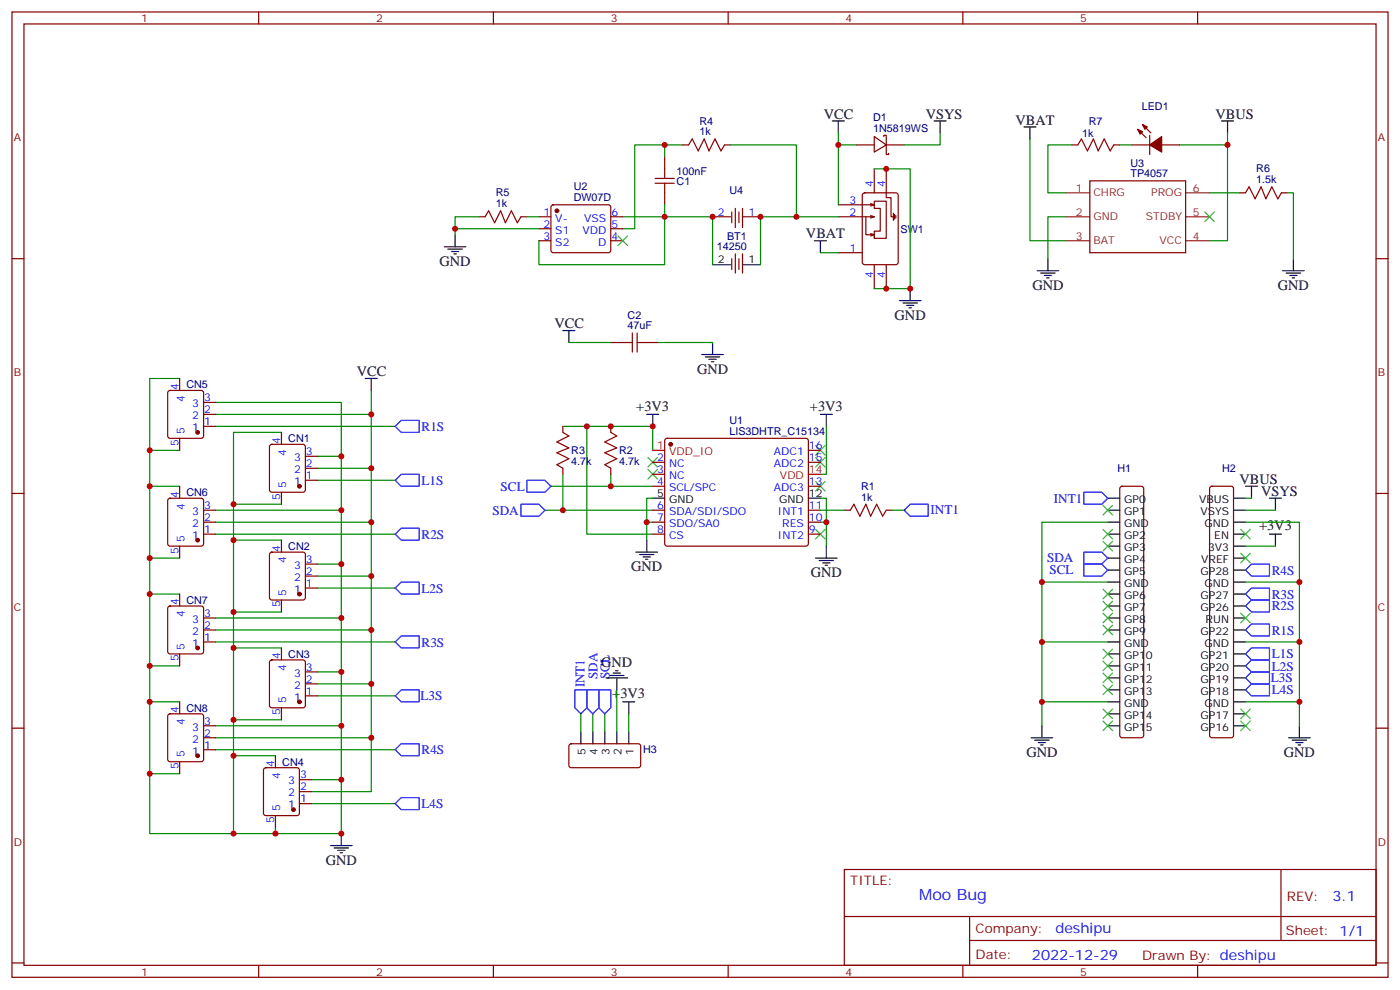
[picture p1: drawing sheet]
<svg xmlns="http://www.w3.org/2000/svg" width="412mm" height="292mm" viewBox="0 0 412 292" stroke-linecap="round" stroke-linejoin="round" font-family="sans-serif">
<g fill="none" stroke="#870000" stroke-width=".35">
<path d="M3.5 3.5h405.4v284.4h-405.4zM7.1 7.1h398.2v277.2h-398.2zM76.2 3.5v3.6M145.3 3.5v3.6M214.5 3.5v3.6M283.6 3.5v3.6M352.8 3.5v3.6M335.1 38.1l2.5 2.5M336.5 36.7l2.5 2.5M338.7 39.9v5.6M193 52.6h5.6M193 54h5.6"/>
<path d="M195.8 46.2v6.4M195.8 54v6.3M201.1 42.7h1.7l1.1-1.8 1.8 3.5 1.7-3.5 1.4 3.5 1.8-3.5 1.8 3.5 1-1.7h1.8M252.2 42.7h5.3M254.2 57l.5-.2h9.2l.6 .4 .1 20.1-.5 .6-9.4 .1-.6-.5-.1-20zM256.5 60l1 .3h-10.6M257.5 40.2l3.6 2.5-3.6 2.1zM257.5 59.3h3.6v10.9h-3.6v-2.1h1.8v-6.7h-1.8zM257.5 49.7v7.1M260.3 40.2v-.3h.8v2.8M261.1 49.7v8.5h1.4v5.7h.7M261.1 42.7v2.8h.7v-.3"/>
<path d="M261.1 42.7h5.2M315.7 42.7h1.8l1.1-1.8 1.7 3.5 1.8-3.5 1.4 3.5 1.8-3.5 1.7 3.5 1.1-1.7h1.7M321 53.3h28.2v21.1h-28.2zM333.4 42.7h5.3M342.2 42.7h5.3M365.1 56.8h1.8l1-1.8 1.8 3.6 1.8-3.6 1.4 3.6 1.7-3.6 1.8 3.6 1.1-1.8h1.7M3.5 76.2h3.6M141.1 63.9h1.8l1-1.8 1.8 3.5 1.8-3.5 1.4 3.5 1.7-3.5 1.8 3.5 1.1-1.7h1.7M158.7 63.9h3.6M158.7 67.4h3.6M158.7 70.9h3.6M162.5 60.5l.5-.2h16.2l.5 .2 .2 .5v12.7l-.2 .5-.5 .2h-16.2l-.5-.2-.2-.5v-12.7z"/>
<path d="M179.9 63.9h3.5M179.9 67.4h3.5M179.9 70.9h3.5M209.9 63.9h5.3M215.5 62.4v3.2M215.5 76.2v3.2M216.6 61.4v5.6M216.6 74.8v5.6M217.7 62.4v3.2M217.7 76.2v3.2M218.7 63.9h5.3M218.7 61.4v5.6"/>
<path d="M218.7 74.8v5.6M246.9 63.9h10.6M246.9 74.4h7.1M255.1 63.9v5.2h2.4l-1-.3M256.5 63.5l1 .4M257.5 78v7M257.5 69.1l-1 .4M257.5 60.3l-1 .4M257.5 63.9l-1 .3M261.1 78v7M263.2 62.8v2.1M263.5 63.1v1.5"/>
<path d="M263.9 63.5v.7M405.3 76.2h3.6M186.3 98.1v5.6M187.7 98.1v5.6M49.6 115.2l.5-.2h9.2l.5 .2 .2 .5v12.7l-.3 .5-.4 .2h-9.2l-.5-.2-.2-.5v-12.7zM52.9 111.5v3.5M60 118.5h3.5M179.9 100.9h6.4M187.7 100.9h6.3M52.9 129.1v3.5M60 122.1h3.5M60 125.6h3.5"/>
<path d="M79.6 131.1l.5-.2h9.2l.5 .2 .2 .5v12.7l-.3 .5-.4 .2h-9.2l-.5-.2-.2-.5v-12.7zM82.9 127.4v3.5M90 134.4h3.5M90 137.9h3.5M165.8 125.6v1.8l1.8 1-3.6 1.8 3.6 1.7-3.6 1.4 3.6 1.8-3.6 1.8 1.8 1v1.8M179.9 125.6v1.8l1.8 1-3.5 1.8 3.5 1.7-3.5 1.4 3.5 1.8-3.5 1.8 1.7 1v1.8M192.3 136.2h3.5M192.3 139.7h3.5M196 129.3l.5-.2h40.9l.5 .2 .2 .5v30.6l-.7 .5-41.2-.1-.4-.6v-30.4zM238.1 136.2h3.6M238.1 132.6h3.6M3.5 145.3h3.6"/>
<path d="M49.6 147l.5-.2h9.2l.5 .2 .2 .5v12.7l-.3 .5-.4 .2h-9.2l-.5-.3-.2-.4v-12.7zM52.9 143.2v3.6M60 150.3h3.5M60 153.8h3.5M60 157.3h3.5M82.9 145v3.5M82.9 159.1v3.5M90 141.5h3.5M192.3 143.2h3.5M192.3 150.3h3.5M192.3 153.8h3.5M192.3 157.3h3.5"/>
<path d="M238.1 143.2h3.6M238.1 150.3h3.6M238.1 153.8h3.6M238.1 157.3h3.6M248.7 150.3h1.8l1-1.8 1.8 3.5 1.8-3.5 1.4 3.5 1.7-3.5 1.8 3.5 1.1-1.7h1.7M330.1 143.4l.5-.2h5.6l.5 .2 .2 .5v72.7l-.2 .5-.5 .2h-5.6l-.5-.2-.3-.5v-72.7zM356.5 143.4l.5-.2h5.7l.5 .2 .2 .5v72.7l-.3 .5-.4 .2h-5.7l-.5-.2-.2-.5v-72.7zM405.3 145.3h3.6M49.6 178.7l.5-.2h9.2l.5 .2 .2 .5v12.7l-.3 .5-.4 .2h-9.2l-.5-.2-.2-.5v-12.7zM52.9 160.9v3.5M52.9 175v3.5M79.6 162.8l.5-.2h9.2l.5 .2 .2 .5v12.7l-.3 .5-.4 .2h-9.2l-.5-.2-.2-.5v-12.7z"/>
<path d="M82.9 176.7v3.6M90 166.2h3.5M90 169.7h3.5M90 173.2h3.5M52.9 192.6v3.5M60 182h3.5M60 185.6h3.5M60 189.1h3.5M79.6 194.6l.5-.2h9.2l.5 .2 .2 .5v12.7l-.3 .5-.4 .2h-9.2l-.5-.2-.2-.5v-12.7zM82.9 190.9v3.5M90 197.9h3.5M3.5 214.5h3.6"/>
<path d="M49.6 210.5l.5-.2h9.2l.5 .2 .2 .5v12.7l-.3 .5-.4 .2h-9.2l-.5-.3-.2-.4v-12.7zM52.9 206.7v3.6M60 213.8h3.5M60 217.3h3.5M82.9 208.5v3.5M90 201.4h3.5M90 205h3.5M167.8 219.3l.5-.2h20l.4 .7v5.9l-.7 .4h-20l-.4-.7v-5.6zM405.3 214.5h3.6M52.9 224.4v3.5M60 220.8h3.5M77.8 226.3l.5-.2h9.2l.5 .2 .2 .5v12.7l-.2 .5-.5 .2h-9.2l-.5-.2-.2-.5v-12.7z"/>
<path d="M81.1 222.6v3.5M88.2 229.7h3.5M88.2 233.2h3.5M88.2 236.7h3.5M81.1 240.2v3.6M248.7 256.1h156.6v28.2h-156.6zM377.3 256.1v20.9M248.7 270h156.5M285.6 277h119.6M285.6 270v14.1M3.5 283.6h3.6M76.2 284.3v3.6"/>
<path d="M145.3 284.3v3.6M214.5 284.3v3.6M283.6 284.3v3.6M352.8 284.3v3.6M405.3 283.6h3.6"/>
</g>
<g fill="none" stroke="#008700" stroke-width=".35">
<path d="M246.9 39.2v3.5h5.3M276.9 39.2v3.5h-10.6M361.6 39.2v3.5M195.8 42.7v3.5M201.1 42.7h-14.1v24.7h-3.6M215.2 42.7h19.4v21.2h12.3M246.9 42.7v17.6M257.5 49.7h10.6v35.3h-10.6M303.4 40.9v30h10.6M315.7 42.7h-7v14.1h5.3M329.8 42.7h3.6M347.5 42.7h14.1v28.2h-5.3"/>
<path d="M356.3 56.8h8.8M379.2 56.8h1.8v19.4M141.1 63.9h-7v3.5M155.2 63.9h3.5M158.7 67.4h-24.6v1.7M183.4 63.9h12.4M195.8 63.9v14.1h-37.1v-7.1M195.8 63.9h14.1v14.1M195.8 60.3v3.6M234.6 63.9h-10.6v14.1M241.7 74.4h5.2M314 63.9h-5.3v12.3"/>
<path d="M52.9 111.5h-8.8v134h56.4v-127h-37M109.4 115v118.2h-17.7M167.6 100.9h12.3M194 100.9h15.9M44.1 132.6h8.8M63.5 125.6h52.9M63.5 122.1h45.9M82.9 127.4h-14.1v95.2M93.5 137.9h15.9M93.5 134.4h7M165.8 125.6h26.5v7M165.8 139.7v10.6"/>
<path d="M172.9 125.6v31.7h19.4M179.9 139.7v3.5M243.4 125.6v14.1h-1.7M44.1 143.2h8.8M63.5 157.3h52.9M63.5 153.8h45.9M63.5 150.3h37M68.8 159.1h14.1M68.8 148.5h14.1M93.5 141.5h22.9M160.5 150.3h31.8M162.3 143.2h30"/>
<path d="M190.5 153.8h1.8M192.3 146.8h-1.8v12.3M241.7 146.8h1.7v14.1M241.7 153.8h1.7M241.7 150.3h7M262.8 150.3h3.5M326.3 153.8h-19.4v52.9M366.9 153.8h15.9v60M366.9 150.3h8.8M366.9 146.8h1.8M44.1 175h8.8M44.1 164.4h8.8"/>
<path d="M93.5 173.2h22.9M93.5 169.7h15.9M93.5 166.2h7M306.9 171.4h19.4M366.9 171.4h15.9M366.9 160.9h8.8M44.1 196.1h8.8M63.5 189.1h52.9M63.5 185.6h45.9M63.5 182h37M68.8 190.9h14.1M68.8 180.3h14.1"/>
<path d="M93.5 197.9h7M306.9 189.1h19.4M366.9 189.1h15.9M44.1 206.7h8.8M63.5 217.3h45.9M63.5 213.8h37M68.8 212h14.1M93.5 205h22.9M93.5 201.4h15.9M171.1 210.3v5.2M174.6 210.3v5.2M178.2 210.3v5.2"/>
<path d="M181.7 203.2v12.3M185.2 210.3v5.2M326.3 206.7h-19.4v7.1M366.9 206.7h15.9M44.1 227.9h8.8M63.5 220.8h52.9M81.1 222.6h-12.3v22.9M91.7 236.7h24.7M91.7 229.7h8.8M81.1 243.8v1.7"/>
</g>
<g fill="none" stroke="#000" stroke-width=".35">
<path d="M245.2 35.6h3.5M246.9 35.6v3.6M275.2 35.6h3.5M276.9 35.6v3.6M301.6 37.4h3.6M303.4 37.4v3.5M359.8 35.6h3.6M361.6 35.6v3.6M130.9 72.7h6.3M131.9 73.4h4.3M133 74.1h2.1M133.7 74.8h.7"/>
<path d="M134.1 69.1v3.6M209.9 78h5.3M218.7 78h5.3M239.9 70.9h3.5M241.7 70.9v3.5M305.5 79.7h6.4M308.7 76.2v3.5M377.8 79.7h6.4M381 76.2v3.5M165.8 97.4h3.5M167.6 97.4v3.5M264.9 88.5h6.4"/>
<path d="M266 89.3h4.2M267.1 90h2.1M267.8 90.7h.7M268.1 85v3.5M306.6 80.4h4.2M307.6 81.1h2.1M308.3 81.8h.7M378.9 80.4h4.2M379.9 81.1h2.2M380.6 81.8h.8M107.6 111.5h3.5M109.4 111.5v3.5"/>
<path d="M206.7 104.4h6.4M207.8 105.1h4.2M208.8 105.8h2.2M209.5 106.5h.8M209.9 100.9v3.5M190.5 122.1h3.5M192.3 122.1v3.5M241.7 122.1h3.5M243.4 122.1v3.5M190.5 159.1v3.5M192.3 146.8h3.5M238.1 146.8h3.6"/>
<path d="M326.3 146.8h3.5M326.3 150.3h3.5M326.3 153.8h3.5M326.3 157.3h3.5M363.4 146.8h3.5M363.4 150.3h3.5M363.4 153.8h3.5M363.4 157.3h3.5M366.9 143.2h3.5M368.7 143.2v3.6M373.9 146.8h3.6M373.9 157.3h3.6"/>
<path d="M375.7 146.8v3.5M375.7 157.3v3.6M187.3 162.6h6.4M188.4 163.3h4.2M189.4 164h2.2M190.1 164.7h.8M240.2 164.4h6.4M241.3 165.1h4.2M242.4 165.8h2.1M243.1 166.5h.7M243.4 160.9v3.5M326.3 164.4h3.5"/>
<path d="M326.3 160.9h3.5M326.3 167.9h3.5M326.3 171.4h3.5M326.3 175h3.5M326.3 178.5h3.5M363.4 164.4h3.5M363.4 160.9h3.5M363.4 167.9h3.5M363.4 171.4h3.5M363.4 175h3.5M363.4 178.5h3.5M178.5 199.7h6.4"/>
<path d="M179.6 199h4.2M180.6 198.3h2.1M181.3 197.6h.7M181.7 199.7v3.5M326.3 199.7h3.5M326.3 182h3.5M326.3 185.6h3.5M326.3 189.1h3.5M326.3 192.6h3.5M326.3 196.1h3.5M363.4 199.7h3.5M363.4 182h3.5"/>
<path d="M363.4 185.6h3.5M363.4 189.1h3.5M363.4 192.6h3.5M363.4 196.1h3.5M171.1 215.5v3.6M174.6 215.5v3.6M178.2 215.5v3.6M181.7 215.5v3.6M183.4 206.7h3.6M185.2 206.7v3.6M185.2 215.5v3.6M303.7 217.3h6.4"/>
<path d="M304.8 218h4.2M305.9 218.7h2.1M306.6 219.4h.7M306.9 213.8v3.5M326.3 206.7h3.5M326.3 203.2h3.5M326.3 210.3h3.5M326.3 213.8h3.5M363.4 206.7h3.5M363.4 203.2h3.5M363.4 210.3h3.5M363.4 213.8h3.5"/>
<path d="M379.6 217.3h6.3M380.6 218h4.3M381.7 218.7h2.1M382.4 219.4h.7M382.8 213.8v3.5M97.4 249.1h6.3M98.4 249.8h4.3M99.5 250.5h2.1M100.2 251.2h.7M100.5 245.5v3.6"/>
</g>
<g fill="#870000" stroke="#870000" stroke-width=".35">
<path d="M335.1 38.1l1.4 .7-.7 .7z"/>
<path d="M336.5 36.7l1.5 .7-.7 .7z"/>
<path d="M338.7 42.7l3.5-2.5v4.6z"/>
<circle cx="164" cy="62.1" r=".53"/>
<circle cx="197.6" cy="130.9" r=".53"/>
<circle cx="88.2" cy="143.2" r=".53"/>
<circle cx="88.2" cy="175" r=".53"/>
<circle cx="88.2" cy="206.7" r=".53"/>
<circle cx="86.4" cy="238.5" r=".53"/>
<circle cx="58.2" cy="127.4" r=".53"/>
<circle cx="58.2" cy="159.1" r=".53"/>
<circle cx="58.2" cy="190.9" r=".53"/>
<circle cx="58.2" cy="222.6" r=".53"/>
</g>
<g fill="none" stroke="#3c3" stroke-width=".35">
<path d="M182 69.5l2.9 2.8M184.9 69.5l-2.9 2.8M354.9 62.4l2.8 2.9M357.7 62.4l-2.8 2.9M190.9 138.3l2.8 2.8M190.9 134.8l2.8 2.8M193.7 138.3l-2.8 2.8M193.7 134.8l-2.8 2.8M240.2 131.2l2.9 2.9M240.2 134.8l2.9 2.8M243.1 131.2l-2.9 2.9M243.1 134.8l-2.9 2.8"/>
<path d="M240.2 155.9l2.9 2.8M240.2 141.8l2.9 2.8M243.1 155.9l-2.9 2.8M243.1 141.8l-2.9 2.8M324.9 148.9l2.8 2.8M324.9 155.9l2.8 2.8M324.9 159.5l2.8 2.8M327.7 148.9l-2.8 2.8M327.7 155.9l-2.8 2.8M327.7 159.5l-2.8 2.8M365.5 155.9l2.8 2.8M368.3 155.9l-2.8 2.8"/>
<path d="M324.9 173.6l2.8 2.8M324.9 177.1l2.8 2.8M327.7 173.6l-2.8 2.8M327.7 177.1l-2.8 2.8M365.5 163l2.8 2.8M368.3 163l-2.8 2.8M324.9 184.1l2.8 2.9M324.9 180.6l2.8 2.8M324.9 191.2l2.8 2.8M324.9 194.7l2.8 2.9M324.9 198.3l2.8 2.8M327.7 184.1l-2.8 2.9"/>
<path d="M327.7 180.6l-2.8 2.8M327.7 191.2l-2.8 2.8M327.7 194.7l-2.8 2.9M327.7 198.3l-2.8 2.8M365.5 180.6l2.8 2.8M368.3 180.6l-2.8 2.8M324.9 201.8l2.8 2.8M324.9 208.8l2.8 2.9M324.9 212.4l2.8 2.8M327.7 201.8l-2.8 2.8M327.7 208.8l-2.8 2.9M327.7 212.4l-2.8 2.8"/>
<path d="M365.5 212.4l2.8 2.8M365.5 208.8l2.8 2.9M368.3 212.4l-2.8 2.8M368.3 208.8l-2.8 2.9"/>
</g>
<g fill="none" stroke="#00f" stroke-width=".35">
<path d="M116.4 125.6l1.8-1.8h5.3v3.6h-5.3zM116.4 141.5l1.8-1.8h5.3v3.5h-5.3zM116.4 157.3l1.8-1.7h5.3v3.5h-5.3zM153.5 148.5h5.2l1.8 1.8-1.8 1.7h-5.2zM155.2 141.5h5.3l1.8 1.7-1.8 1.8h-5.3zM266.3 150.3l1.8-1.8h5.3v3.5h-5.3zM319.3 145h5.3l1.7 1.8-1.7 1.7h-5.3zM116.4 173.2l1.8-1.8h5.3v3.6h-5.3zM319.3 166.2h5.3l1.7 1.7-1.7 1.8h-5.3zM319.3 162.6h5.3l1.7 1.8-1.7 1.8h-5.3zM366.9 178.5l1.8-1.8h5.2v3.6h-5.2zM366.9 175l1.8-1.8h5.2v3.5h-5.2z"/>
<path d="M366.9 167.9l1.8-1.7h5.2v3.5h-5.2zM116.4 189.1l1.8-1.8h5.3v3.6h-5.3zM366.9 185.6l1.8-1.8h5.2v3.5h-5.2zM366.9 199.7l1.8-1.8h5.2v3.5h-5.2zM366.9 196.1l1.8-1.7h5.2v3.5h-5.2zM366.9 192.6l1.8-1.7h5.2v3.5h-5.2zM116.4 205l1.8-1.8h5.3v3.5h-5.3zM169.3 203.2h3.6v5.3l-1.8 1.8-1.8-1.8zM172.9 203.2h3.5v5.3l-1.8 1.8-1.7-1.8zM176.4 203.2h3.5v5.3l-1.7 1.8-1.8-1.8zM366.9 203.2l1.8-1.8h5.2v3.6h-5.2zM116.4 236.7l1.8-1.8h5.3v3.6h-5.3z"/>
<path d="M116.4 220.8l1.8-1.7h5.3v3.5h-5.3z"/>
</g>
<path d="M192.3 132.6h3.5M238.1 139.7h3.6" fill="none" stroke="#f00" stroke-width=".35"/>
<path d="M314 56.8h7M349.2 56.8h7.1M314 63.9h7M314 70.9h7M349.2 63.9h7.1M349.2 70.9h7.1" fill="none" stroke="#8c2424" stroke-width=".35"/>
<g fill="#c00">
<circle cx="134.1" cy="67.4" r=".88"/>
<circle cx="44.1" cy="227.9" r=".88"/>
<circle cx="44.1" cy="206.7" r=".88"/>
<circle cx="44.1" cy="196.1" r=".88"/>
<circle cx="44.1" cy="175" r=".88"/>
<circle cx="44.1" cy="143.2" r=".88"/>
<circle cx="44.1" cy="164.4" r=".88"/>
<circle cx="44.1" cy="132.6" r=".88"/>
<circle cx="68.8" cy="190.9" r=".88"/>
<circle cx="68.8" cy="212" r=".88"/>
<circle cx="68.8" cy="159.1" r=".88"/>
<circle cx="68.8" cy="180.3" r=".88"/>
<circle cx="68.8" cy="148.5" r=".88"/>
<circle cx="68.8" cy="222.6" r=".88"/>
<circle cx="68.8" cy="245.5" r=".88"/>
<circle cx="81.1" cy="245.5" r=".88"/>
<circle cx="100.5" cy="245.5" r=".88"/>
<circle cx="109.4" cy="122.1" r=".88"/>
<circle cx="109.4" cy="137.9" r=".88"/>
<circle cx="109.4" cy="153.8" r=".88"/>
<circle cx="109.4" cy="169.7" r=".88"/>
<circle cx="109.4" cy="185.6" r=".88"/>
<circle cx="109.4" cy="201.4" r=".88"/>
<circle cx="109.4" cy="217.3" r=".88"/>
<circle cx="100.5" cy="229.7" r=".88"/>
<circle cx="100.5" cy="213.8" r=".88"/>
<circle cx="100.5" cy="197.9" r=".88"/>
<circle cx="100.5" cy="182" r=".88"/>
<circle cx="100.5" cy="166.2" r=".88"/>
<circle cx="100.5" cy="150.3" r=".88"/>
<circle cx="100.5" cy="134.4" r=".88"/>
<circle cx="243.4" cy="153.8" r=".88"/>
<circle cx="172.9" cy="125.6" r=".88"/>
<circle cx="190.5" cy="153.8" r=".88"/>
<circle cx="192.3" cy="125.6" r=".88"/>
<circle cx="179.9" cy="125.6" r=".88"/>
<circle cx="179.9" cy="143.2" r=".88"/>
<circle cx="165.8" cy="150.3" r=".88"/>
<circle cx="268.1" cy="85" r=".88"/>
<circle cx="261.1" cy="85" r=".88"/>
<circle cx="261.1" cy="49.7" r=".88"/>
<circle cx="195.8" cy="42.7" r=".88"/>
<circle cx="195.8" cy="63.9" r=".88"/>
<circle cx="246.9" cy="42.7" r=".88"/>
<circle cx="234.6" cy="63.9" r=".88"/>
<circle cx="361.6" cy="42.7" r=".88"/>
<circle cx="224" cy="63.9" r=".88"/>
<circle cx="209.9" cy="63.9" r=".88"/>
<circle cx="306.9" cy="206.7" r=".88"/>
<circle cx="306.9" cy="189.1" r=".88"/>
<circle cx="306.9" cy="171.4" r=".88"/>
<circle cx="382.8" cy="206.7" r=".88"/>
<circle cx="382.8" cy="189.1" r=".88"/>
<circle cx="382.8" cy="171.4" r=".88"/>
</g>
<text font-size="4.6" fill="#00f" x="270.8" y="265.1">Moo Bug</text>
<g font-size="4.2">
<text x="242.7" y="34.9">VCC</text>
<text x="272.7" y="34.9">VSYS</text>
<text x="358.1" y="34.9">VBUS</text>
<text x="299.2" y="36.7">VBAT</text>
<text x="237.4" y="70.2">VBAT</text>
<text x="129.5" y="78.3">GND</text>
<text x="304.1" y="85.4">GND</text>
<text x="376.4" y="85.4">GND</text>
<text x="263.5" y="94.2">GND</text>
<text x="163.3" y="96.7">VCC</text>
<text x="105.1" y="110.8">VCC</text>
<text x="205.3" y="110.1">GND</text>
<text x="187.4" y="121">+3V3</text>
<text x="238.6" y="121">+3V3</text>
<text x="365.1" y="142.5">VBUS</text>
<text x="371.5" y="146">VSYS</text>
<text x="370.9" y="156.2">+3V3</text>
<text x="185.9" y="168.3">GND</text>
<text x="238.8" y="170">GND</text>
<text x="177.1" y="196.5">GND</text>
<text x="180.4" y="205.7">+3V3</text>
<text x="302.3" y="223">GND</text>
<text x="378.2" y="223">GND</text>
<text x="96" y="254.7">GND</text>
</g>
<g font-size="4.2" fill="#00f">
<text x="392.5" y="265.4">3.1</text>
<text x="310.9" y="274.9">deshipu</text>
<text x="304" y="282.7">2022-12-29</text>
</g>
<g font-size="3.9" fill="#00f">
<text x="124.2" y="126.9">R1S</text>
<text x="124.2" y="142.8">L1S</text>
<text x="147.5" y="144.5">SCL</text>
<text x="310.4" y="148">INT1</text>
<text x="145" y="151.6">SDA</text>
<text x="274.1" y="151.5">INT1</text>
<text x="124.2" y="158.7">R2S</text>
<text x="308.4" y="165.5">SDA</text>
<text x="309.2" y="169.1">SCL</text>
<text x="374.6" y="169.2">R4S</text>
<text x="124.2" y="174.6">L2S</text>
<text x="374.6" y="179.8">R2S</text>
<text x="374.7" y="176.4">R3S</text>
<text x="124.2" y="190.5">R3S</text>
<text x="374.6" y="186.9">R1S</text>
<text x="374.6" y="197.5">L2S</text>
<text x="374.6" y="193.9">L1S</text>
<text x="172.2" y="202.5" transform="rotate(-90 172.2 202.5)">INT1</text>
<text x="176" y="200" transform="rotate(-90 176 200)">SDA</text>
<text x="179.5" y="200" transform="rotate(-90 179.5 200)">SCL</text>
<text x="374.3" y="200.9">L3S</text>
<text x="123.9" y="206.2">L3S</text>
<text x="374.6" y="204.6">L4S</text>
<text x="124.2" y="222.2">R4S</text>
<text x="124.2" y="238.1">L4S</text>
</g>
<g font-size="3.9" fill="#800">
<text x="250.5" y="260.7">TITLE:</text>
<text x="379.1" y="265.4">REV:</text>
<text x="287.4" y="274.9">Company:</text>
<text x="378.7" y="275.5">Sheet: 1/1</text>
<text x="287.4" y="282.6">Date:</text>
<text x="336.4" y="282.7">Drawn By: deshipu</text>
</g>
<g font-size="3.2" fill="#800">
<text x="41.6" y="6.5">1</text>
<text x="110.8" y="6.5">2</text>
<text x="179.9" y="6.5">3</text>
<text x="249.1" y="6.5">4</text>
<text x="318.2" y="6.5">5</text>
<text x="4.1" y="41.6">A</text>
<text x="405.9" y="41.6">A</text>
<text x="4.1" y="110.8">B</text>
<text x="405.9" y="110.8">B</text>
<text x="4.1" y="179.9">C</text>
<text x="405.9" y="179.9">C</text>
<text x="4.1" y="249.1">D</text>
<text x="405.9" y="249.1">D</text>
<text x="41.6" y="287.3">1</text>
<text x="110.8" y="287.3">2</text>
<text x="179.9" y="287.3">3</text>
<text x="249.1" y="287.3">4</text>
<text x="318.2" y="287.3">5</text>
</g>
<g font-size="3.2" fill="#000080">
<text x="257.2" y="35.7">D1</text>
<text x="336.3" y="32.4">LED1</text>
<text x="206" y="39.9">1k</text>
<text x="206" y="36.7">R4</text>
<text x="257.2" y="38.8">1N5819WS</text>
<text x="318.8" y="40.3">1k</text>
<text x="320.7" y="36.8">R7</text>
<text x="199.3" y="51.4">100nF</text>
<text x="333" y="52.2">TP4057</text>
<text x="333" y="49.3">U3</text>
<text x="370.1" y="54">1.5k</text>
<text x="370.1" y="50.8">R6</text>
<text x="146.1" y="57.9">R5</text>
<text x="169" y="59.3">DW07D</text>
<text x="169" y="56.1">U2</text>
<text x="199.3" y="54.6">C1</text>
<text x="214.9" y="57.1">U4</text>
<text x="146.1" y="61">1k</text>
<text x="214.2" y="70.6">BT1</text>
<text x="265.3" y="68.5">SW1</text>
<text x="211.1" y="73.7">14250</text>
<text x="184.9" y="93.8">C2</text>
<text x="184.9" y="97">47uF</text>
<text x="54.9" y="114.4">CN5</text>
<text x="214.9" y="124.9">U1</text>
<text x="84.9" y="130.3">CN1</text>
<text x="214.9" y="128.1">LIS3DHTR_C15134</text>
<text x="168.3" y="137">4.7k</text>
<text x="168.3" y="133.8">R3</text>
<text x="182.4" y="137">4.7k</text>
<text x="182.4" y="133.8">R2</text>
<text x="329.2" y="139">H1</text>
<text x="360" y="139">H2</text>
<text x="54.9" y="146.1">CN6</text>
<text x="253.7" y="147.5">1k</text>
<text x="253.7" y="144.3">R1</text>
<text x="84.9" y="162">CN2</text>
<text x="54.9" y="177.9">CN7</text>
<text x="84.9" y="193.8">CN3</text>
<text x="54.9" y="209.7">CN8</text>
<text x="189.4" y="221.7">H3</text>
<text x="83.1" y="225.5">CN4</text>
</g>
<g font-size="3.2" fill="#00f">
<text x="250.2" y="60">3</text>
<text x="257.2" y="55" transform="rotate(-90 257.2 55)">4</text>
<text x="260.7" y="55" transform="rotate(-90 260.7 55)">4</text>
<text x="160.1" y="63.5">1</text>
<text x="163.6" y="65.3">V-</text>
<text x="172.1" y="65.3">VSS</text>
<text x="180.1" y="63.5">6</text>
<text x="211.4" y="63.5">2</text>
<text x="220.5" y="63.5">1</text>
<text x="250.2" y="63.5">2</text>
<text x="160.1" y="67">2</text>
<text x="160.1" y="70.6">3</text>
<text x="163.6" y="68.8">S1</text>
<text x="171.6" y="68.8">VDD</text>
<text x="180.1" y="70.6">4</text>
<text x="180.1" y="67">5</text>
<text x="163.6" y="72.3">S2</text>
<text x="176.2" y="72.3">D</text>
<text x="250.2" y="74.1">1</text>
<text x="257.2" y="81.7" transform="rotate(-90 257.2 81.7)">4</text>
<text x="260.7" y="81.7" transform="rotate(-90 260.7 81.7)">4</text>
<text x="52.6" y="114.8" transform="rotate(-90 52.6 114.8)">4</text>
<text x="54.3" y="118.3" transform="rotate(-90 54.3 118.3)">4</text>
<text x="56.7" y="119.9">3</text>
<text x="60.1" y="118.2">3</text>
<text x="56.7" y="123.5">2</text>
<text x="60.1" y="121.7">2</text>
<text x="60.1" y="125.2">1</text>
<text x="52.6" y="131.3" transform="rotate(-90 52.6 131.3)">5</text>
<text x="54.3" y="127.8" transform="rotate(-90 54.3 127.8)">5</text>
<text x="56.7" y="127">1</text>
<text x="82.5" y="130.7" transform="rotate(-90 82.5 130.7)">4</text>
<text x="84.3" y="134.2" transform="rotate(-90 84.3 134.2)">4</text>
<text x="86.6" y="135.8">3</text>
<text x="90.1" y="134.1">3</text>
<text x="90.1" y="137.6">2</text>
<text x="193.6" y="135.8">2</text>
<text x="197.1" y="137.6">NC</text>
<text x="228" y="137.6">ADC2</text>
<text x="228" y="134.1">ADC1</text>
<text x="238.3" y="135.8">15</text>
<text x="238.3" y="132.3">16</text>
<text x="84.3" y="143.7" transform="rotate(-90 84.3 143.7)">5</text>
<text x="86.6" y="139.3">2</text>
<text x="86.6" y="142.9">1</text>
<text x="90.1" y="141.1">1</text>
<text x="193.6" y="139.3">3</text>
<text x="193.6" y="142.9">4</text>
<text x="197.1" y="141.1">NC</text>
<text x="238.3" y="142.9">13</text>
<text x="52.6" y="146.6" transform="rotate(-90 52.6 146.6)">4</text>
<text x="60.1" y="149.9">3</text>
<text x="82.5" y="147.2" transform="rotate(-90 82.5 147.2)">5</text>
<text x="193.6" y="149.9">6</text>
<text x="197.1" y="144.6">SCL/SPC</text>
<text x="228" y="144.6">ADC3</text>
<text x="238.3" y="149.9">11</text>
<text x="54.3" y="150.1" transform="rotate(-90 54.3 150.1)">4</text>
<text x="56.7" y="151.7">3</text>
<text x="56.7" y="155.2">2</text>
<text x="60.1" y="153.5">2</text>
<text x="193.6" y="153.5">7</text>
<text x="197.1" y="151.7">SDA/SDI/SDO</text>
<text x="197.1" y="155.2">SDO/SA0</text>
<text x="229.1" y="151.7">INT1</text>
<text x="230.4" y="155.2">RES</text>
<text x="238.3" y="153.5">10</text>
<text x="54.3" y="159.6" transform="rotate(-90 54.3 159.6)">5</text>
<text x="56.7" y="158.7">1</text>
<text x="60.1" y="157">1</text>
<text x="193.6" y="157">8</text>
<text x="197.1" y="158.7">CS</text>
<text x="229.1" y="158.7">INT2</text>
<text x="238.3" y="157">9</text>
<text x="52.6" y="163.1" transform="rotate(-90 52.6 163.1)">5</text>
<text x="82.5" y="162.5" transform="rotate(-90 82.5 162.5)">4</text>
<text x="84.3" y="166" transform="rotate(-90 84.3 166)">4</text>
<text x="86.6" y="167.6">3</text>
<text x="90.1" y="165.8">3</text>
<text x="86.6" y="171.1">2</text>
<text x="90.1" y="169.3">2</text>
<text x="90.1" y="172.9">1</text>
<text x="52.6" y="178.3" transform="rotate(-90 52.6 178.3)">4</text>
<text x="82.5" y="178.9" transform="rotate(-90 82.5 178.9)">5</text>
<text x="84.3" y="175.4" transform="rotate(-90 84.3 175.4)">5</text>
<text x="86.6" y="174.6">1</text>
<text x="54.3" y="181.8" transform="rotate(-90 54.3 181.8)">4</text>
<text x="56.7" y="183.4">3</text>
<text x="60.1" y="181.7">3</text>
<text x="60.1" y="185.2">2</text>
<text x="54.3" y="191.3" transform="rotate(-90 54.3 191.3)">5</text>
<text x="56.7" y="187">2</text>
<text x="56.7" y="190.5">1</text>
<text x="60.1" y="188.7">1</text>
<text x="52.6" y="194.8" transform="rotate(-90 52.6 194.8)">5</text>
<text x="82.5" y="194.2" transform="rotate(-90 82.5 194.2)">4</text>
<text x="84.3" y="197.7" transform="rotate(-90 84.3 197.7)">4</text>
<text x="90.1" y="197.6">3</text>
<text x="86.6" y="199.3">3</text>
<text x="86.6" y="202.8">2</text>
<text x="90.1" y="201.1">2</text>
<text x="84.3" y="207.2" transform="rotate(-90 84.3 207.2)">5</text>
<text x="86.6" y="206.4">1</text>
<text x="90.1" y="204.6">1</text>
<text x="52.6" y="210.1" transform="rotate(-90 52.6 210.1)">4</text>
<text x="54.3" y="213.6" transform="rotate(-90 54.3 213.6)">4</text>
<text x="56.7" y="215.2">3</text>
<text x="60.1" y="213.4">3</text>
<text x="82.5" y="210.7" transform="rotate(-90 82.5 210.7)">5</text>
<text x="56.7" y="218.7">2</text>
<text x="60.1" y="217">2</text>
<text x="60.1" y="220.5">1</text>
<text x="52.6" y="226.6" transform="rotate(-90 52.6 226.6)">5</text>
<text x="54.3" y="223.1" transform="rotate(-90 54.3 223.1)">5</text>
<text x="56.7" y="222.2">1</text>
<text x="80.8" y="226" transform="rotate(-90 80.8 226)">4</text>
<text x="82.5" y="229.5" transform="rotate(-90 82.5 229.5)">4</text>
<text x="84.9" y="231.1">3</text>
<text x="88.4" y="229.3">3</text>
<text x="88.4" y="232.8">2</text>
<text x="82.5" y="238.9" transform="rotate(-90 82.5 238.9)">5</text>
<text x="84.9" y="234.6">2</text>
<text x="84.9" y="238.1">1</text>
<text x="88.4" y="236.4">1</text>
<text x="80.8" y="242.4" transform="rotate(-90 80.8 242.4)">5</text>
</g>
<g font-size="3.2" fill="#8d2323">
<text x="316.9" y="56.4">1</text>
<text x="322.1" y="57.9">CHRG</text>
<text x="339.1" y="57.9">PROG</text>
<text x="351.4" y="56.4">6</text>
<text x="316.9" y="63.5">2</text>
<text x="322.1" y="64.9">GND</text>
<text x="337.5" y="64.9">STDBY</text>
<text x="351.4" y="63.5">5</text>
<text x="316.9" y="70.6">3</text>
<text x="322.1" y="72">BAT</text>
<text x="341.6" y="72">VCC</text>
<text x="351.4" y="70.6">4</text>
</g>
<g font-size="3.2">
<text x="211.4" y="77.6">2</text>
<text x="220.5" y="77.6">1</text>
<text x="193.6" y="146.4">5</text>
<text x="197.1" y="148.2">GND</text>
<text x="229.5" y="148.2">GND</text>
<text x="238.3" y="146.4">12</text>
<text x="331.2" y="148.2">GP0</text>
<text x="353.2" y="148.2">VBUS</text>
<text x="331.2" y="151.7">GP1</text>
<text x="331.2" y="155.2">GND</text>
<text x="353.6" y="151.7">VSYS</text>
<text x="354.8" y="155.2">GND</text>
<text x="331.2" y="158.7">GP2</text>
<text x="357.7" y="158.7">EN</text>
<text x="331.2" y="162.3">GP3</text>
<text x="331.2" y="165.8">GP4</text>
<text x="353.9" y="165.8">VREF</text>
<text x="355.9" y="162.3">3V3</text>
<text x="331.2" y="169.3">GP5</text>
<text x="331.2" y="172.9">GND</text>
<text x="353.6" y="169.3">GP28</text>
<text x="354.8" y="172.9">GND</text>
<text x="331.2" y="176.4">GP6</text>
<text x="331.2" y="179.9">GP7</text>
<text x="353.6" y="176.4">GP27</text>
<text x="353.6" y="179.9">GP26</text>
<text x="331.2" y="183.4">GP8</text>
<text x="355.2" y="183.4">RUN</text>
<text x="331.2" y="187">GP9</text>
<text x="331.2" y="190.5">GND</text>
<text x="353.6" y="187">GP22</text>
<text x="354.8" y="190.5">GND</text>
<text x="331.2" y="194">GP10</text>
<text x="331.2" y="197.6">GP11</text>
<text x="353.6" y="194">GP21</text>
<text x="353.6" y="197.6">GP20</text>
<text x="331.2" y="201.1">GP12</text>
<text x="353.6" y="201.1">GP19</text>
<text x="331.2" y="204.6">GP13</text>
<text x="331.2" y="208.1">GND</text>
<text x="353.6" y="204.6">GP18</text>
<text x="354.8" y="208.1">GND</text>
<text x="331.2" y="211.7">GP14</text>
<text x="331.2" y="215.2">GP15</text>
<text x="353.6" y="211.7">GP17</text>
<text x="353.6" y="215.2">GP16</text>
<text x="172.5" y="222.4" transform="rotate(-90 172.5 222.4)">5</text>
<text x="176" y="222.4" transform="rotate(-90 176 222.4)">4</text>
<text x="179.6" y="222.4" transform="rotate(-90 179.6 222.4)">3</text>
<text x="183.1" y="222.4" transform="rotate(-90 183.1 222.4)">2</text>
<text x="186.6" y="222.4" transform="rotate(-90 186.6 222.4)">1</text>
</g>
<g font-size="3.2" fill="#f00">
<text x="193.6" y="132.3">1</text>
<text x="197.1" y="134.1">VDD_IO</text>
<text x="229.8" y="141.1">VDD</text>
<text x="238.3" y="139.3">14</text>
</g>
</svg>
